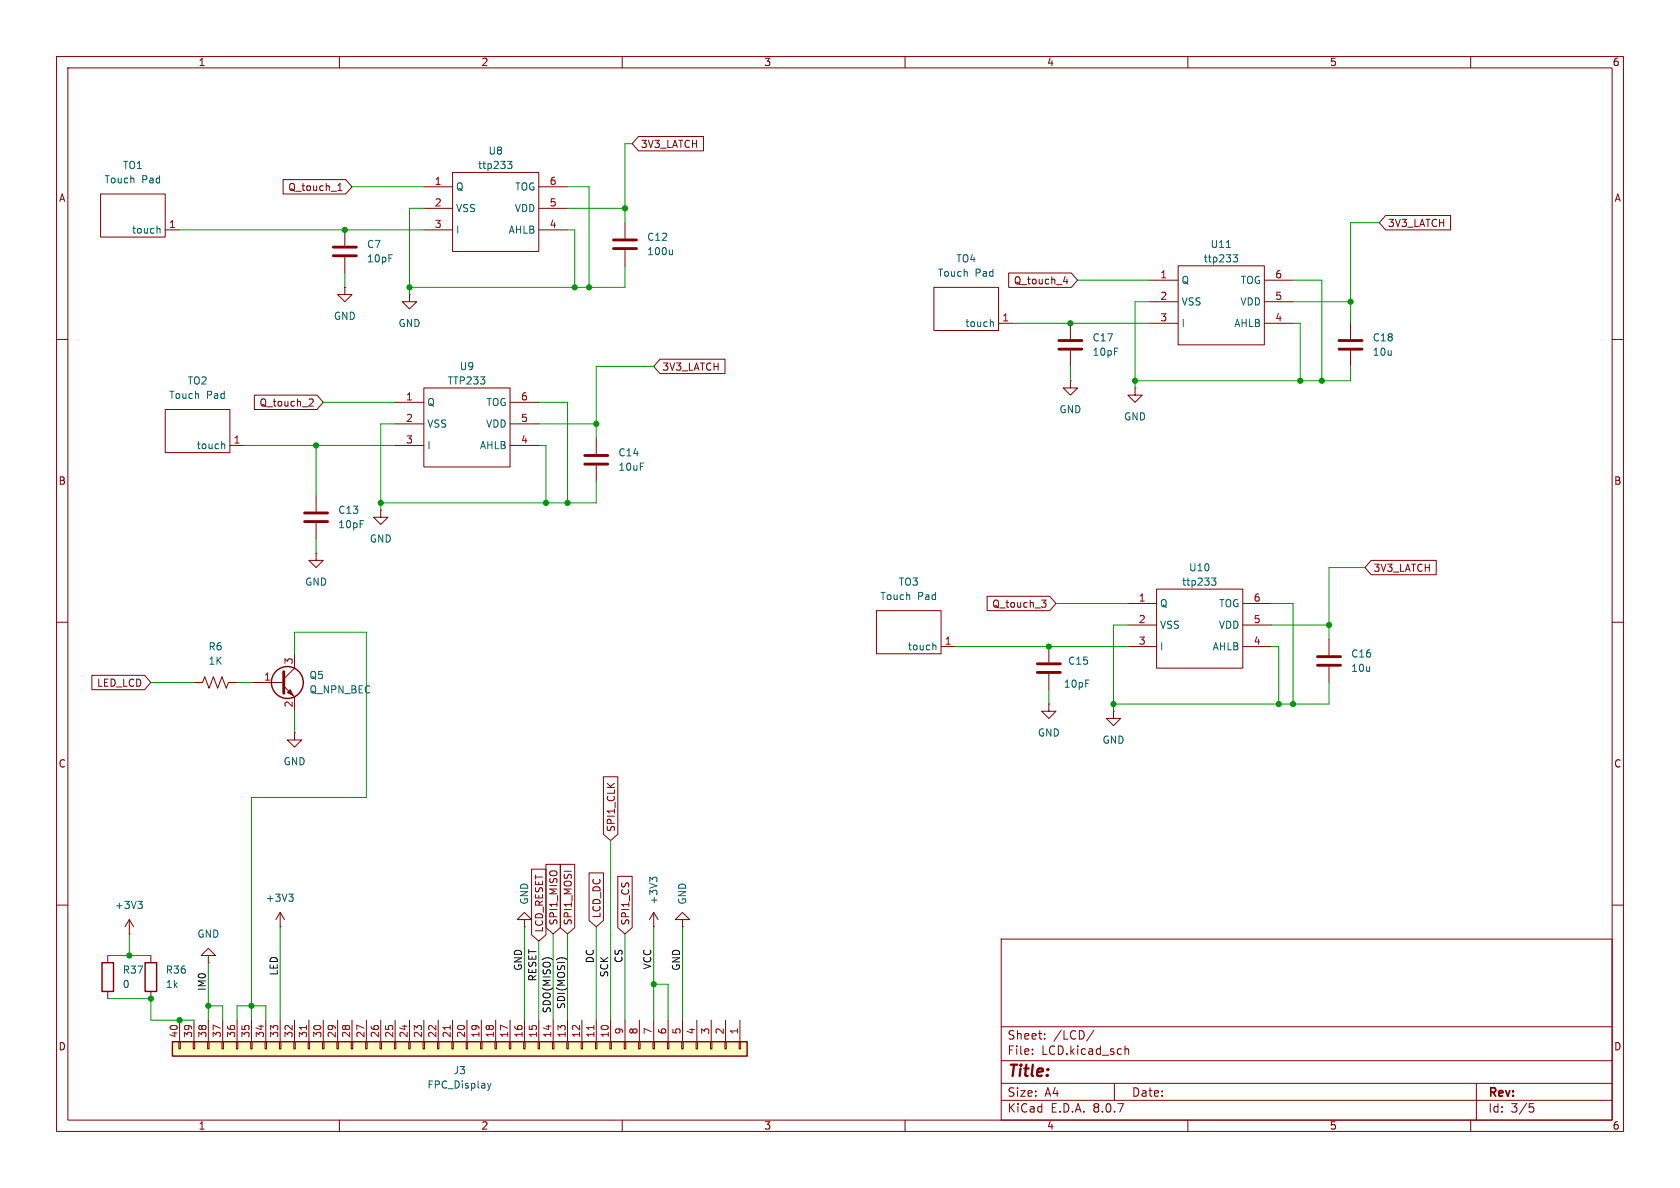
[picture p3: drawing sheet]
<svg xmlns="http://www.w3.org/2000/svg" width="297mm" height="210mm" viewBox="0 0 297 210" stroke-linecap="round" stroke-linejoin="round" font-family="sans-serif">
<g fill="none" stroke="#840000" stroke-width=".18">
<path d="M10 10h277v190h-277zM12 12h273v186h-273zM60 10v2M110 10v2M160 10v2M210 10v2M260 10v2M238.8 57.2v2.7M10 60h2M238.8 62v2.8M285 60h2M10 110h2"/>
<path d="M154.9 108h11.5v7.6h-11.5zM166.4 114.3h2.5M185.4 114.3v2.8M185.4 119.1v2.8M234.9 113v2.8M234.9 117.9v2.8M285 110h2M34.3 120.7h1.5l.4-1.1 .8 2.1 .7-2.1 .8 2.1 .7-2.1 .8 2.1 .4-1h1.5M52.1 129.5v1.3h1.2l-1.2 1.3-1.3-1.3h1.3M52.1 129.5h.1M185.4 124.5v1.2h1.3l-1.3 1.3-1.3-1.3h1.3M185.4 124.5h.1"/>
<path d="M196.8 125.7v1.3h1.3l-1.3 1.3-1.2-1.3h1.2M196.8 125.7h.1M10 160h2M19 168.9v1.3M19 175.3v1.2M49.5 163.8h.1M49.5 161.3l-.7 1.3M49.5 161.3v2.5M49.5 161.3l.8 1.3M177 166h108v32h-108zM285 160h2M60 198v2"/>
<path d="M110 198v2M160 198v2M177 194.5h108M177 191.5h108M177 187.5h108M177 181.5h108M182.5 186.3v.1M182.5 185.5v.1M184.7 183.6v.1M184.7 182.8v.1M193.4 182.1l-1.3 2M197 191.5v3"/>
<path d="M198.9 184.9v1.5M198.9 185.5l.2-.1 .4 .1v.9M210 198v2M260 198v2M261 191.5v6.5M270.4 195.1h.7M270.5 195.7h.4l.3 .3-.2 .5-.5 .1"/>
</g>
<path d="M236.7 61.7h4.1M236.7 60.2h4.1M183.4 118.9h4.1M183.4 117.3h4.1M232.9 117.6h4.1M232.9 116.1h4.1" fill="none" stroke="#840000" stroke-width=".51"/>
<path d="M165.1 114l.4 .2v.7M51 158.1h.8l-.4 .4M51.6 158.5l.2 .3v.3l-.2 .2" fill="none" stroke="#006464" stroke-width=".18"/>
<path d="M18 170.2h2.1v5.1h-2.1z" fill="none" stroke="#840000" stroke-width=".25"/>
<path d="M30.5 184.2h101.6v2.5h-101.6z" fill="#ffffc2"/>
<g fill="none" stroke="#840000" stroke-width=".18">
<path d="M17.8 34.3h11.4v7.6h-11.4zM50 31.7h11.1l1.1 1.3-1.1 1.3h-11.1zM59.7 33.7h.8M59.7 32.8l.4-.4v1.3M74.9 33h5.1M74.9 36.8h5.1M80 30.5h15.2v14h-15.2zM95.2 33h5.1M95.2 36.8h5.1M110.5 39.4v2.8M112.9 24.1h11.5v2.6h-11.5l-1.1-1.3zM245 38.1h11.4v2.5h-11.4l-1.2-1.2z"/>
<path d="M29.2 40.6h2.5M61 50.8v1.3h1.2l-1.2 1.2-1.3-1.2h1.3M61 50.8h.1M61 40.6v2.8M61 45.5v2.8M72.4 52.1v1.2h1.3l-1.3 1.3-1.3-1.3h1.3M72.4 52.1h.1M74.9 40.6h5.1M95.2 40.6h5.1M110.5 44.2v2.8M165.1 50.8h11.4v7.6h-11.4zM176.5 57.2h2.6"/>
<path d="M178.3 48.3h11.1l1.1 1.2-1.1 1.3h-11.1zM188 49.8h.8M188.6 49.4v.8M189.2 57.2v2.7M203.2 49.5h5.1M203.2 53.3h5.1M203.2 57.2h5.1M208.3 47h15.2v14h-15.2zM223.5 49.5h5.1M223.5 53.3h5.1M223.5 57.2h5.1M29.2 72.4h11.4v7.6h-11.4z"/>
<path d="M40.6 78.7h2.6M45 69.8h11l1.1 1.3-1.1 1.3h-11zM54.8 70.5l.5 .1 .1 .3-.8 .9h.8M69.8 78.7h5.1M69.8 71.1h5.1M69.8 74.9h5.1M74.9 68.6h15.3v14h-15.3zM90.2 78.7h5M90.2 71.1h5M90.2 74.9h5M105.4 77.5v2.8M116.7 63.5h11.5v2.5h-11.5l-1.1-1.2z"/>
<path d="M189.2 67.3v1.3h1.3l-1.3 1.3-1.2-1.3h1.2M189.2 67.3h.1M189.2 62v2.8M200.7 68.6v1.3h1.2l-1.2 1.2-1.3-1.2h1.3M200.7 68.6h.1M55.9 97.8v1.3h1.2l-1.2 1.2-1.3-1.2h1.3M55.9 97.8h.1M55.9 87.6v2.8M55.9 92.5v2.8M67.3 90.2v1.2h1.3l-1.3 1.3-1.3-1.3h1.3M67.3 90.2h.1M105.4 82.3v2.8"/>
<path d="M242.4 99.1h11.5v2.5h-11.5l-1.1-1.3zM16.2 119.4h9.4l1.1 1.3-1.1 1.2h-9.4zM52.1 115.6v2.5l-1.9 1.9M174.5 105.4h11.1l1.1 1.3-1.1 1.3h-11.1zM184.1 106.1h.8l-.4 .5 .4 .1v.4l-.2 .3h-.4M199.4 106.7h5.1M199.4 110.5h5.1M199.4 114.3h5.1M204.5 104.1h15.2v14h-15.2zM219.7 106.7h5.1M219.7 110.5h5.1M219.7 114.3h5.1"/>
<path d="M44.4 120.7h5.8M50.2 121.3l1.9 1.9v2.5M106.7 137.3h2.5v10.2l-1.3 1.1-1.2-1.1zM94 153.6h2.5v11.7l-1.3 1.1-1.2-1.1zM96.5 152.8h2.6v11.2l-1.3 1.1-1.3-1.1zM99.1 152.8h2.5v11.2l-1.3 1.1-1.2-1.1zM104.1 154.3h2.6v8.4l-1.3 1.1-1.3-1.1zM109.2 154.9h2.6v9.1l-1.3 1.1-1.3-1.1zM22.9 165.1h.1M22.9 162.6l-.8 1.2M22.9 162.6v2.5M22.9 162.6l.7 1.2"/>
<path d="M26.7 168.9v1.3M26.7 175.3v1.2M36.8 168.9h1.3l-1.3-1.3-1.2 1.3h1.2v1.3M36.8 170.2h.1M92.7 162.6h1.3l-1.3-1.3-1.3 1.3h1.3v1.2M92.7 163.8h.1M115.6 163.8h.1M115.6 161.3v2.5M115.6 161.3l-.8 1.3M115.6 161.3l.7 1.3M120.6 162.6h1.3l-1.3-1.3-1.2 1.3h1.2v1.2M120.6 163.8h.1"/>
<path d="M31.6 184.2h.3v1.2h-.3zM31.7 180.3v3.9M34.2 184.2h.2v1.2h-.2zM34.3 180.3v3.9M36.7 184.2h.3v1.2h-.3zM36.8 180.3v3.9M39.2 184.2h.3v1.2h-.3zM39.4 180.3v3.9M41.8 184.2h.2v1.2h-.2zM41.9 180.3v3.9M44.3 184.2h.3v1.2h-.3zM44.4 180.3v3.9"/>
<path d="M46.9 184.2h.2v1.2h-.2zM47 180.3v3.9M49.4 184.2h.3v1.2h-.3zM49.5 180.3v3.9M51.9 184.2h.3v1.2h-.3zM52.1 180.3v3.9M54.5 184.2h.2v1.2h-.2zM54.6 180.3v3.9M57 184.2h.3v1.2h-.3zM57.1 180.3v3.9M59.6 184.2h.2v1.2h-.2zM59.7 180.3v3.9"/>
<path d="M62.1 184.2h.3v1.2h-.3zM62.2 180.3v3.9M64.6 184.2h.3v1.2h-.3zM64.8 180.3v3.9M67.2 184.2h.2v1.2h-.2zM67.3 180.3v3.9M69.7 184.2h.3v1.2h-.3zM69.8 180.3v3.9M72.3 184.2h.2v1.2h-.2zM72.4 180.3v3.9M74.8 184.2h.3v1.2h-.3zM74.9 180.3v3.9"/>
<path d="M77.3 184.2h.3v1.2h-.3zM77.5 180.3v3.9M79.9 184.2h.2v1.2h-.2zM80 180.3v3.9M82.4 184.2h.3v1.2h-.3zM82.5 180.3v3.9M85 184.2h.2v1.2h-.2zM85.1 180.3v3.9M87.5 184.2h.3v1.2h-.3zM87.6 180.3v3.9M90 184.2h.3v1.2h-.3zM90.2 180.3v3.9"/>
<path d="M92.6 184.2h.2v1.2h-.2zM92.7 180.3v3.9M95.1 184.2h.3v1.2h-.3zM95.2 180.3v3.9M97.7 184.2h.2v1.2h-.2zM97.8 180.3v3.9M100.2 184.2h.3v1.2h-.3zM100.3 180.3v3.9M102.7 184.2h.3v1.2h-.3zM102.9 180.3v3.9M105.3 184.2h.2v1.2h-.2zM105.4 180.3v3.9"/>
<path d="M107.8 184.2h.3v1.2h-.3zM107.9 180.3v3.9M110.4 184.2h.2v1.2h-.2zM110.5 180.3v3.9M112.9 184.2h.3v1.2h-.3zM113 180.3v3.9M115.4 184.2h.3v1.2h-.3zM115.6 180.3v3.9M118 184.2h.2v1.2h-.2zM118.1 180.3v3.9M120.5 184.2h.3v1.2h-.3zM120.6 180.3v3.9"/>
<path d="M123.1 184.2h.2v1.2h-.2zM123.2 180.3v3.9M125.6 184.2h.3v1.2h-.3zM125.7 180.3v3.9M128.1 184.2h.3v1.2h-.3zM128.3 180.3v3.9M130.7 184.2h.2v1.2h-.2zM130.8 180.3v3.9"/>
</g>
<g fill="none" stroke="#840000" stroke-width=".25">
<path d="M25.7 170.2h2v5.1h-2zM30.5 184.2h101.6v2.5h-101.6z"/>
<circle cx="50.8" cy="120.6" r="2.82"/>
</g>
<path d="M54.2 181.3v.7M79.6 181.3v.7M105 181.3v.7" fill="none" stroke="#a90000" stroke-width=".18"/>
<g fill="none" stroke="#006464" stroke-width=".18">
<path d="M89.7 28.5h.8l-.4 .5 .3 .1v.6l-.1 .1-.5-.1M27.9 40.4l.4 .2v.6M118.9 44.2v.8M118.9 44.9l-.2 .1M175.3 56.9l.3 .2v.6M216.8 43.8h.7M218 45h.8l-.5 .5 .4 .1v.6l-.2 .1-.5-.1M39.4 78.5l.3 .2v.6M214.2 102.2h.8l-.5 .5 .4 .1v.5l-.2 .1h-.5M24.4 159.3h.8l-.5 .5M24.9 159.8l.3 .3v.3l-.3 .2M115.4 155.5l-.5-.4v.8"/>
<path d="M115.4 155.3l.2-.2h.3l.2 .2M86.2 191.5l.3 .8M86.5 192.3l-.2 .4M86.8 191.5l-.3 .8"/>
</g>
<path d="M58.9 45.2h4.1M58.9 43.7h4.1M108.5 43.9h4M108.5 42.4h4M187.2 61.7h4.1M187.2 60.2h4.1M53.8 92.2h4.1M53.8 90.7h4.1M103.4 82h4M103.4 80.5h4M50.2 118.7v3.9" fill="none" stroke="#840000" stroke-width=".51"/>
<path d="M50.8 122.4l.5-.5 .5 1z" fill="#840000" stroke="#840000" stroke-width=".18"/>
<path d="M98.9 169.4h.9" fill="none" stroke="#0f0f0f" stroke-width=".18"/>
<g fill="none" stroke="#009600" stroke-width=".18">
<path d="M62.2 33h12.7M74.9 36.8h-2.5v15.3M100.3 33h3.8v17.8M100.3 36.8h10.2M111.8 25.4h-1.3v14M243.8 39.4h-5v17.8M31.7 40.6h43.2M61 48.3v2.5M100.3 40.6h1.3v10.2M110.5 47v3.8h-38.1M179.1 57.2h24.1M190.5 49.5h12.7"/>
<path d="M203.2 53.3h-2.5v15.3M228.6 57.2h1.3v10.1M228.6 53.3h10.2M228.6 49.5h5.1v17.8M43.2 78.7h26.6M55.9 78.7v8.9M57.1 71.1h12.7M69.8 74.9h-2.5v15.3M95.2 71.1h5.1v17.8M95.2 78.7h1.3v10.2M95.2 74.9h10.2M115.6 64.8h-10.2v12.7"/>
<path d="M189.2 64.8v2.5M238.8 64.8v2.5h-38.1M55.9 95.3v2.5M105.4 85.1v3.8h-38.1M52.1 115.6v-3.8h12.7v29.2h-20.4v39.3M168.9 114.3h30.5M186.7 106.7h12.7M199.4 110.5h-2.6v15.2M224.8 110.5h10.1M224.8 114.3h1.3v10.2M224.8 106.7h3.8v17.8M241.3 100.3h-6.4v12.7"/>
<path d="M26.7 120.7h7.6M41.9 120.7h2.5M52.1 125.7v3.8M185.4 121.9v2.6M234.9 120.7v3.8h-38.1M107.9 148.6v31.7M19 168.9h7.7M19 176.5h7.7v3.8h7.6M22.9 165.1v3.8M36.8 170.2v10.1M36.8 177.8h2.6v2.5M49.5 163.8v16.5"/>
<path d="M92.7 163.8v16.5M95.2 166.4v13.9M97.8 165.1v15.2M100.3 165.1v15.2M105.4 163.8v16.5M110.5 165.1v15.2M115.6 174h2.5v6.3M115.6 163.8v16.5M120.6 163.8v16.5M41.9 180.3v-2.5h5.1v2.5"/>
</g>
<g fill="#009600" stroke="#009600" stroke-width=".18">
<circle cx="196.8" cy="124.5" r=".46"/>
<circle cx="234.9" cy="110.5" r=".46"/>
<circle cx="226.1" cy="124.5" r=".46"/>
<circle cx="228.6" cy="124.5" r=".46"/>
<circle cx="185.4" cy="114.3" r=".46"/>
<circle cx="36.8" cy="177.8" r=".46"/>
<circle cx="26.7" cy="176.5" r=".46"/>
<circle cx="22.9" cy="168.9" r=".46"/>
<circle cx="31.7" cy="180.3" r=".46"/>
<circle cx="44.4" cy="177.8" r=".46"/>
<circle cx="115.6" cy="174" r=".46"/>
<circle cx="238.8" cy="53.3" r=".46"/>
<circle cx="189.2" cy="57.2" r=".46"/>
<circle cx="200.7" cy="67.3" r=".46"/>
<circle cx="233.7" cy="67.3" r=".46"/>
<circle cx="229.9" cy="67.3" r=".46"/>
<circle cx="61" cy="40.6" r=".46"/>
<circle cx="104.1" cy="50.8" r=".46"/>
<circle cx="101.6" cy="50.8" r=".46"/>
<circle cx="110.5" cy="36.8" r=".46"/>
<circle cx="72.4" cy="50.8" r=".46"/>
<circle cx="96.5" cy="88.9" r=".46"/>
<circle cx="100.3" cy="88.9" r=".46"/>
<circle cx="67.3" cy="88.9" r=".46"/>
<circle cx="55.9" cy="78.7" r=".46"/>
<circle cx="105.4" cy="74.9" r=".46"/>
</g>
<text font-size="2.8" fill="#840000" x="178" y="190.9">Title:</text>
<g font-size="2.1" fill="#840000">
<text x="178" y="184">Sheet:</text>
<text x="186.2" y="184">/LCD/</text>
<text x="178" y="186.7">File:</text>
<text x="184.1" y="186.7">LCD.kicad_sch</text>
<text x="178" y="196.9">KiCad</text>
<text x="178" y="194.1">Size:</text>
<text x="184.7" y="194.1">A4</text>
<text x="185.7" y="196.9">E.D.A.</text>
<text x="193.3" y="196.9">8.0.7</text>
<text x="200" y="194.1">Date:</text>
<text x="263" y="194.3">Rev:</text>
<text x="263" y="196.9">Id:</text>
<text x="267.1" y="196.9">3/5</text>
</g>
<g font-size="1.8" fill="#840000">
<text x="35" y="11.9">1</text>
<text x="85" y="11.9">2</text>
<text x="135" y="11.9">3</text>
<text x="185" y="11.9">4</text>
<text x="235" y="11.9">5</text>
<text x="285" y="11.9">6</text>
<text x="113.2" y="26.4">3V3_LATCH</text>
<text x="10.3" y="35.9">A</text>
<text x="50.9" y="34">Q_touch_1</text>
<text x="285.3" y="35.9">A</text>
<text x="245.3" y="40.3">3V3_LATCH</text>
<text x="179.1" y="50.5">Q_touch_4</text>
<text x="117" y="65.7">3V3_LATCH</text>
<text x="45.8" y="72.1">Q_touch_2</text>
<text x="10.3" y="85.9">B</text>
<text x="285.3" y="85.9">B</text>
<text x="242.7" y="101.3">3V3_LATCH</text>
<text x="175.3" y="107.6">Q_touch_3</text>
<text x="17.1" y="121.6">LED_LCD</text>
<text x="10.3" y="135.9">C</text>
<text x="285.3" y="135.9">C</text>
<text x="108.9" y="147.2" transform="rotate(-90 108.9 147.2)">SPI1_CLK</text>
<text x="96.2" y="164.9" transform="rotate(-90 96.2 164.9)">LCD_RESET</text>
<text x="98.7" y="163.7" transform="rotate(-90 98.7 163.7)">SPI1_MISO</text>
<text x="101.3" y="163.7" transform="rotate(-90 101.3 163.7)">SPI1_MOSI</text>
<text x="106.4" y="162.4" transform="rotate(-90 106.4 162.4)">LCD_DC</text>
<text x="111.4" y="163.7" transform="rotate(-90 111.4 163.7)">SPI1_CS</text>
<text x="10.3" y="185.9">D</text>
<text x="285.3" y="185.9">D</text>
<text x="35" y="199.9">1</text>
<text x="85" y="199.9">2</text>
<text x="135" y="199.9">3</text>
<text x="185" y="199.9">4</text>
<text x="235" y="199.9">5</text>
<text x="285" y="199.9">6</text>
</g>
<g font-size="1.8" fill="#006464">
<text x="86.3" y="27.5">U8</text>
<text x="18.4" y="32.6">Touch</text>
<text x="21.6" y="30.1">TO1</text>
<text x="25" y="32.6">Pad</text>
<text x="80.5" y="33.9">Q</text>
<text x="84.4" y="30.1">ttp233</text>
<text x="91" y="33.9">TOG</text>
<text x="23.2" y="41.5">touch</text>
<text x="80.5" y="37.7">VSS</text>
<text x="80.5" y="41.5">I</text>
<text x="89.8" y="41.5">AHLB</text>
<text x="90.9" y="37.7">VDD</text>
<text x="64.8" y="44">C7</text>
<text x="64.8" y="46.6">10pF</text>
<text x="114.3" y="45.3">100u</text>
<text x="114.3" y="42.8">C12</text>
<text x="169" y="46.6">TO4</text>
<text x="212.7" y="46.6">ttp233</text>
<text x="213.9" y="44">U11</text>
<text x="165.7" y="49.1">Touch</text>
<text x="172.4" y="49.1">Pad</text>
<text x="208.8" y="50.4">Q</text>
<text x="219.2" y="50.4">TOG</text>
<text x="58.9" y="56.7">GND</text>
<text x="70.4" y="58">GND</text>
<text x="170.6" y="58">touch</text>
<text x="208.8" y="54.2">VSS</text>
<text x="208.8" y="58">I</text>
<text x="218.1" y="58">AHLB</text>
<text x="219.2" y="54.2">VDD</text>
<text x="81.2" y="65.6">U9</text>
<text x="193" y="60.6">C17</text>
<text x="193" y="63.1">10pF</text>
<text x="242.6" y="60.6">C18</text>
<text x="242.6" y="63.1">10u</text>
<text x="29.8" y="70.7">Touch</text>
<text x="33.1" y="68.2">TO2</text>
<text x="36.5" y="70.7">Pad</text>
<text x="75.4" y="72">Q</text>
<text x="79" y="68.2">TTP233</text>
<text x="85.9" y="72">TOG</text>
<text x="75.4" y="75.8">VSS</text>
<text x="85.8" y="75.8">VDD</text>
<text x="187.2" y="73.3">GND</text>
<text x="198.6" y="74.5">GND</text>
<text x="34.7" y="79.6">touch</text>
<text x="75.4" y="79.6">I</text>
<text x="84.7" y="79.6">AHLB</text>
<text x="109.2" y="80.9">C14</text>
<text x="109.2" y="83.4">10uF</text>
<text x="59.7" y="91">C13</text>
<text x="59.7" y="93.6">10pF</text>
<text x="65.3" y="96.1">GND</text>
<text x="210.1" y="101.2">U10</text>
<text x="53.8" y="103.7">GND</text>
<text x="155.5" y="106.3">Touch</text>
<text x="158.8" y="103.7">TO3</text>
<text x="162.2" y="106.3">Pad</text>
<text x="205" y="107.5">Q</text>
<text x="208.9" y="103.7">ttp233</text>
<text x="215.4" y="107.5">TOG</text>
<text x="205" y="111.4">VSS</text>
<text x="215.4" y="111.4">VDD</text>
<text x="36.8" y="115.2">R6</text>
<text x="36.8" y="117.7">1K</text>
<text x="160.4" y="115.2">touch</text>
<text x="188.7" y="117.7">C15</text>
<text x="205" y="115.2">I</text>
<text x="214.3" y="115.2">AHLB</text>
<text x="238.8" y="116.4">C16</text>
<text x="238.8" y="119">10u</text>
<text x="54.6" y="122.8">Q_NPN_BEC</text>
<text x="54.6" y="120.2">Q5</text>
<text x="188" y="121.8">10pF</text>
<text x="183.4" y="130.4">GND</text>
<text x="194.8" y="131.7">GND</text>
<text x="50" y="135.5">GND</text>
<text x="20.2" y="160.9">+3V3</text>
<text x="46.9" y="159.6">+3V3</text>
<text x="93.6" y="160" transform="rotate(-90 93.6 160)">GND</text>
<text x="116.4" y="160" transform="rotate(-90 116.4 160)">+3V3</text>
<text x="121.5" y="160" transform="rotate(-90 121.5 160)">GND</text>
<text x="34.8" y="166">GND</text>
<text x="21.6" y="172.3">R37</text>
<text x="29.2" y="172.3">R36</text>
<text x="21.6" y="174.9">0</text>
<text x="29.2" y="174.9">1k</text>
<text x="80.1" y="190.1">J3</text>
<text x="75.5" y="192.6">FPC_Display</text>
</g>
<g font-size="1.8" fill="#a90000">
<text x="76.8" y="32.8">1</text>
<text x="97.1" y="32.8">6</text>
<text x="29.8" y="40.4">1</text>
<text x="76.8" y="36.6">2</text>
<text x="76.8" y="40.4">3</text>
<text x="97.1" y="40.4">4</text>
<text x="97.1" y="36.6">5</text>
<text x="205" y="49.3">1</text>
<text x="205" y="53.1">2</text>
<text x="225.4" y="53.1">5</text>
<text x="225.4" y="49.3">6</text>
<text x="177.1" y="56.9">1</text>
<text x="205" y="56.9">3</text>
<text x="225.4" y="56.9">4</text>
<text x="71.7" y="70.9">1</text>
<text x="92" y="70.9">6</text>
<text x="71.7" y="74.7">2</text>
<text x="92" y="74.7">5</text>
<text x="41.2" y="78.5">1</text>
<text x="71.7" y="78.5">3</text>
<text x="92" y="78.5">4</text>
<text x="201.2" y="106.4">1</text>
<text x="221.5" y="106.4">6</text>
<text x="201.2" y="110.2">2</text>
<text x="221.5" y="110.2">5</text>
<text x="51.8" y="117.5" transform="rotate(-90 51.8 117.5)">3</text>
<text x="166.9" y="114">1</text>
<text x="201.2" y="114">3</text>
<text x="221.5" y="114">4</text>
<text x="46.6" y="120.4">1</text>
<text x="51.8" y="125.2" transform="rotate(-90 51.8 125.2)">2</text>
<text x="31.5" y="183.6" transform="rotate(-90 31.5 183.6)">40</text>
<text x="34" y="183.6" transform="rotate(-90 34 183.6)">39</text>
<text x="36.6" y="183.6" transform="rotate(-90 36.6 183.6)">38</text>
<text x="39.1" y="183.6" transform="rotate(-90 39.1 183.6)">37</text>
<text x="41.7" y="183.6" transform="rotate(-90 41.7 183.6)">36</text>
<text x="44.2" y="183.6" transform="rotate(-90 44.2 183.6)">35</text>
<text x="46.7" y="183.6" transform="rotate(-90 46.7 183.6)">34</text>
<text x="49.3" y="183.6" transform="rotate(-90 49.3 183.6)">33</text>
<text x="51.8" y="183.6" transform="rotate(-90 51.8 183.6)">32</text>
<text x="54.4" y="183.6" transform="rotate(-90 54.4 183.6)">31</text>
<text x="56.9" y="183.6" transform="rotate(-90 56.9 183.6)">30</text>
<text x="59.4" y="183.6" transform="rotate(-90 59.4 183.6)">29</text>
<text x="62" y="183.6" transform="rotate(-90 62 183.6)">28</text>
<text x="64.5" y="183.6" transform="rotate(-90 64.5 183.6)">27</text>
<text x="67.1" y="183.6" transform="rotate(-90 67.1 183.6)">26</text>
<text x="69.6" y="183.6" transform="rotate(-90 69.6 183.6)">25</text>
<text x="72.1" y="183.6" transform="rotate(-90 72.1 183.6)">24</text>
<text x="74.7" y="183.6" transform="rotate(-90 74.7 183.6)">23</text>
<text x="77.2" y="183.6" transform="rotate(-90 77.2 183.6)">22</text>
<text x="79.8" y="183.6" transform="rotate(-90 79.8 183.6)">21</text>
<text x="82.3" y="183.6" transform="rotate(-90 82.3 183.6)">20</text>
<text x="84.8" y="183.6" transform="rotate(-90 84.8 183.6)">19</text>
<text x="87.4" y="183.6" transform="rotate(-90 87.4 183.6)">18</text>
<text x="89.9" y="183.6" transform="rotate(-90 89.9 183.6)">17</text>
<text x="92.5" y="183.6" transform="rotate(-90 92.5 183.6)">16</text>
<text x="95" y="183.6" transform="rotate(-90 95 183.6)">15</text>
<text x="97.5" y="183.6" transform="rotate(-90 97.5 183.6)">14</text>
<text x="100.1" y="183.6" transform="rotate(-90 100.1 183.6)">13</text>
<text x="102.6" y="183.6" transform="rotate(-90 102.6 183.6)">12</text>
<text x="105.2" y="183.6" transform="rotate(-90 105.2 183.6)">11</text>
<text x="107.7" y="183.6" transform="rotate(-90 107.7 183.6)">10</text>
<text x="110.2" y="183" transform="rotate(-90 110.2 183)">9</text>
<text x="112.8" y="183" transform="rotate(-90 112.8 183)">8</text>
<text x="115.3" y="183" transform="rotate(-90 115.3 183)">7</text>
<text x="117.9" y="183" transform="rotate(-90 117.9 183)">6</text>
<text x="120.4" y="183" transform="rotate(-90 120.4 183)">5</text>
<text x="122.9" y="183" transform="rotate(-90 122.9 183)">4</text>
<text x="125.5" y="183" transform="rotate(-90 125.5 183)">3</text>
<text x="128" y="183" transform="rotate(-90 128 183)">2</text>
<text x="130.6" y="183" transform="rotate(-90 130.6 183)">1</text>
</g>
<g font-size="1.8" fill="#0f0f0f">
<text x="49.2" y="172.6" transform="rotate(-90 49.2 172.6)">LED</text>
<text x="92.4" y="171.7" transform="rotate(-90 92.4 171.7)">GND</text>
<text x="94.9" y="173.6" transform="rotate(-90 94.9 173.6)">RESET</text>
<text x="105.1" y="170.4" transform="rotate(-90 105.1 170.4)">DC</text>
<text x="107.6" y="172.9" transform="rotate(-90 107.6 172.9)">SCK</text>
<text x="110.1" y="170.3" transform="rotate(-90 110.1 170.3)">CS</text>
<text x="115.2" y="171.5" transform="rotate(-90 115.2 171.5)">VCC</text>
<text x="120.3" y="171.7" transform="rotate(-90 120.3 171.7)">GND</text>
<text x="36.5" y="175.3" transform="rotate(-90 36.5 175.3)">IM0</text>
<text x="97.4" y="179.2" transform="rotate(-90 97.4 179.2)">SDO(MISO)</text>
<text x="100" y="178.5" transform="rotate(-90 100 178.5)">SDI(MOSI)</text>
</g>
</svg>
